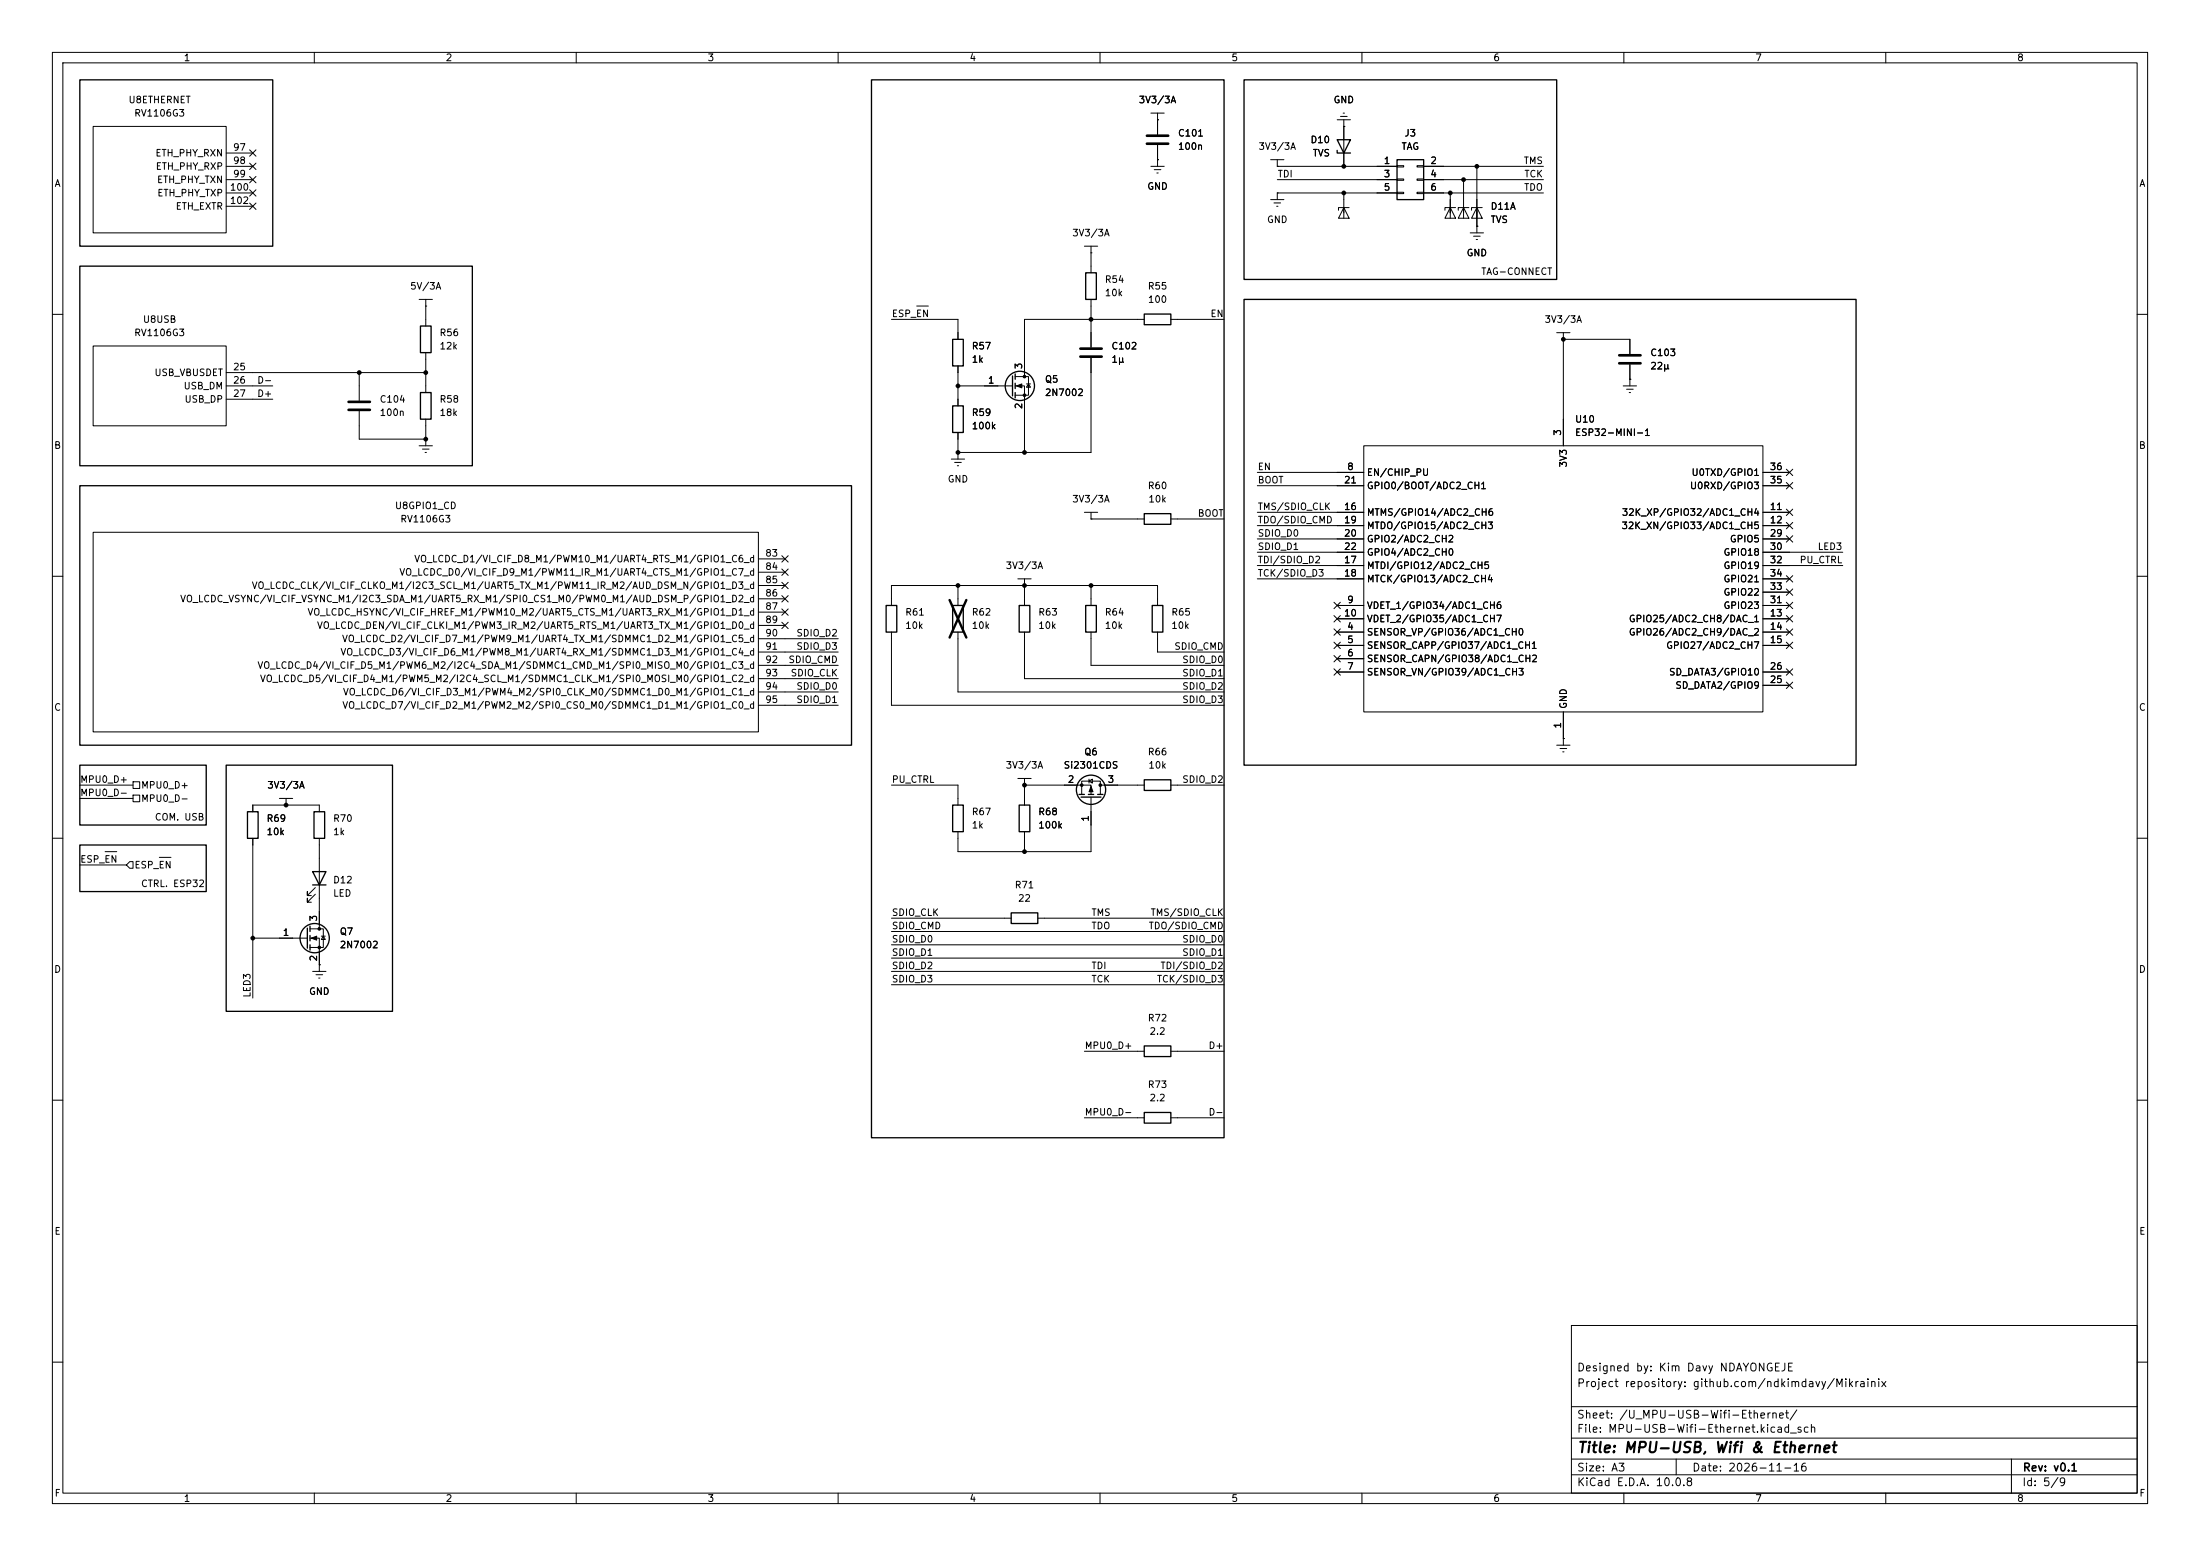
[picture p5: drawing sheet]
<svg xmlns="http://www.w3.org/2000/svg" width="420mm" height="297mm" viewBox="0 0 420 297" stroke-linecap="round" stroke-linejoin="round" font-family="sans-serif">
<g fill="none" stroke="#000" stroke-width=".19">
<path d="M10 10h400v277h-400zM12 12h396v273h-396zM60 10v2M110 10v2M160 10v2M210 10v2M260 10v2M310 10v2M360 10v2M17.8 24.1h25.4v20.4h-25.4zM43.2 29.2h5.1M43.2 31.8h5.1"/>
<path d="M43.2 34.3h5.1M43.2 36.8h5.1M43.2 39.4h5.1M47.7 38.8l1.2 1.2M47.7 36.2l1.2 1.2M47.7 31.1l1.2 1.3M47.7 33.7l1.2 1.2M47.7 28.6l1.2 1.2M48.9 38.8l-1.2 1.2M48.9 36.2l-1.2 1.2M48.9 31.1l-1.2 1.3M48.9 33.7l-1.2 1.2"/>
<path d="M48.9 28.6l-1.2 1.2M219.7 31.8h2.5M219.7 21.6h2.5M220.3 32.4h1.3M220.9 33h.2M221 30.5h.1M221 22.9h.1M221 21.6v4.1M221 27.7v4.1M242.6 38.1h2.5M242.6 30.5h2.5M243.2 38.7h1.3"/>
<path d="M243.7 39.4h.3M243.8 36.8h.1M243.8 31.8h.1M243.8 31.8h22.9M243.8 34.3h22.9M243.8 36.8h22.9M243.8 30.5v1.3M243.8 36.8v1.3M255.3 22.9h2.5M255.9 22.2h1.3M256.4 21.6h.3M256.5 39.6l1.1 2.1h-2.1z"/>
<path d="M256.5 24.1h.1M256.5 22.9v8.9M256.5 36.8v4.9M257.6 39.6h-2.1v.5M266.7 31.6h1.3v.3h-1.3zM266.7 34.2h1.3v.2h-1.3zM266.7 36.7h1.3v.3h-1.3zM270.5 31.6h1.3v.3h-1.3zM270.5 34.2h1.3v.2h-1.3zM270.5 36.7h1.3v.3h-1.3zM271.8 31.8h22.8M271.8 34.3h22.8"/>
<path d="M271.8 36.8h22.8M276.9 39.6l1 2.1h-2.1zM276.9 36.8v4.9M277.9 39.6h-2.1v.5M279.4 39.6l1 2.1h-2zM279.4 34.3v7.4M280.4 39.6h-2v.5M281.9 39.6l1.1 2.1h-2.1zM281.9 31.8v12.7M283 39.6h-2.1v.5M80 57.2h2.5M81.3 58.4h.1"/>
<path d="M81.3 57.2v5M175 58.4h2.2M207 47h2.5M208.3 48.3h.1M208.3 47v5.1M208.3 57.2v9.1M280.7 44.5h2.5M281.3 45.1h1.3M281.8 45.7h.3M281.9 43.2h.1M10 60h2M17.8 66h25.4v15.3h-25.4z"/>
<path d="M43.2 73.7h8.9M43.2 71.1h38.1M43.2 76.2h8.9M68.6 71.1v5.4M68.6 78.5v5.3h12.7M81.3 67.3v7.6M170.2 61h12.7v3.8M182.9 73.7h10.4M182.9 69.9v7.6M193.8 71.9h2.5v3.5h-2.5M193.8 73.7h1.8v12.7M196 73.3h.7"/>
<path d="M196.3 73.3l.4 .6h-.7zM208.3 68.3v18.1h-25.4M218.4 61h-22.8v10.9M223.5 61h10.2M297.2 63.5h2.5M298.4 64.8h.1M298.4 63.5v21.6M298.4 64.8h12.7v2.8M309.9 73.7h2.5M310.5 74.3h1.3M311 74.9h.3M311.1 72.4h.1"/>
<path d="M311.1 69.6v4.1M408 60h2M80 85.1h2.5M80.6 85.7h1.3M81.2 86.4h.2M81.3 83.8h.1M81.3 80v5.1M181.6 87.6h2.5M182.2 88.3h1.3M182.8 88.9h.2M182.9 86.4h.1M182.9 82.6v5"/>
<path d="M207 97.8h2.5M208.3 99.1h.1M208.3 97.8v1.3M208.3 99.1h10.1M223.5 99.1h10.2M240 97.8h20.3M240 90.2h20.3M240 92.7h20.3M260.3 85.1h76.2v50.8h-76.2zM336.5 97.8h5.1M336.5 90.2h5.1M336.5 92.7h5.1"/>
<path d="M341 92.1l1.2 1.2M341 99.7l1.2 1.2M341 97.2l1.2 1.2M341 89.6l1.2 1.2M342.2 92.1l-1.2 1.2M342.2 99.7l-1.2 1.2M342.2 97.2l-1.2 1.2M342.2 89.6l-1.2 1.2M10 110h2M17.8 101.6h127v38.1h-127zM144.8 106.7h5.1M144.8 109.2h5.1"/>
<path d="M144.8 111.8h5.1M144.8 114.3h5.1M144.8 116.8h5.1M144.8 119.4h5.1M149.3 106.1l1.2 1.2M149.3 116.2l1.2 1.2M149.3 108.6l1.2 1.2M149.3 113.7l1.2 1.2M149.3 111.2l1.2 1.2M149.3 118.8l1.2 1.2M150.5 106.1l-1.2 1.2M150.5 116.2l-1.2 1.2"/>
<path d="M150.5 108.6l-1.2 1.2M150.5 113.7l-1.2 1.2M150.5 111.2l-1.2 1.2M150.5 118.8l-1.2 1.2M170.2 115.6v-3.8h50.8v3.8M182.9 111.8v3.8M194.3 110.5h2.5M195.6 111.8h.1M195.6 110.5v5.1M208.3 111.8v3.8M240 105.4h20.3M240 100.3h20.3"/>
<path d="M240 108h20.3M240 110.5h20.3M240 102.9h20.3M254.7 117.5l1.2 1.2M254.7 115l1.2 1.2M255.3 115.6h5M255.3 118.1h5M255.9 117.5l-1.2 1.2M255.9 115l-1.2 1.2M336.5 105.4h15.3M336.5 115.6h5.1M336.5 118.1h5.1"/>
<path d="M336.5 100.3h5.1M336.5 108h15.3M336.5 110.5h5.1M336.5 102.9h5.1M336.5 113h5.1M341 102.3l1.2 1.2M341 115l1.2 1.2M341 109.9l1.2 1.2M341 117.5l1.2 1.2M341 112.4l1.2 1.2M342.2 102.3l-1.2 1.2M342.2 115l-1.2 1.2"/>
<path d="M342.2 109.9l-1.2 1.2M342.2 117.5l-1.2 1.2M342.2 112.4l-1.2 1.2M408 110h2M144.8 121.9h15.2M144.8 124.5h15.2M144.8 127h15.2M144.8 129.5h15.2M144.8 132.1h15.2M144.8 134.6h15.2M170.2 120.7v13.9h63.5M182.9 120.7v11.4h50.8"/>
<path d="M195.6 120.7v8.8h38.1M208.3 120.7v6.3h25.4M221 120.7v3.8h12.7M254.7 120l1.2 1.3M254.7 125.1l1.2 1.2M254.7 127.7l1.2 1.2M254.7 122.6l1.2 1.2M255.3 120.7h5M255.3 123.2h5M255.3 125.7h5M255.3 128.3h5M255.9 120l-1.2 1.3"/>
<path d="M255.9 125.1l-1.2 1.2M255.9 127.7l-1.2 1.2M255.9 122.6l-1.2 1.2M298.4 135.9v6.3M336.5 120.7h5.1M336.5 123.2h5.1M336.5 128.3h5.1M336.5 130.8h5.1M341 127.7l1.2 1.2M341 120l1.2 1.3M341 122.6l1.2 1.2M341 130.2l1.2 1.2"/>
<path d="M342.2 127.7l-1.2 1.2M342.2 120l-1.2 1.3M342.2 122.6l-1.2 1.2M342.2 130.2l-1.2 1.2M10 160h2M15.2 152.4h10.2M15.2 149.9h10.2M25.4 151.8h1.3v1.2h-1.3zM25.4 149.2h1.3v1.3h-1.3zM48.3 154.9v-1.2h12.7v1.2M53.3 152.4h2.6M54.6 153.7h.1"/>
<path d="M54.6 152.4v1.3M170.2 149.9h12.7v3.8M194.3 148.6h2.5M195.6 149.9h.1M195.6 149.9h12.7v1.7M195.6 148.6v5.1M195.6 158.8v3.8M206.5 151.6v-2.5h3.6v2.5M207.9 149.1l.6-.4v.8zM207.9 148.7v.8M208.3 152.1v10.5h-25.4v-3.8M210.1 149.9h8.3"/>
<path d="M223.5 149.9h10.2M297.2 142.2h2.5M297.8 142.9h1.3M298.3 143.5h.3M298.4 141h.1M408 160h2M15.2 165.1h8.9M20.1 162.6h2.2M24.8 164.5h.6v1.2h-.6l-.7-.6zM30.4 163.7h2.2M48.3 179.1h10.4M48.3 160v30.5"/>
<path d="M59.2 177.3h2.5v3.5h-2.5M59.2 179.1h1.8v6.3M60.2 170.7l-1.5 1.5v-.7v.7h.7M60.2 169.4l-1.5 1.5v-.7v.7h.7M61 160v17.3M61.3 178.7h.8M61.7 178.7l.4 .6h-.8zM170.2 175.3h22.8M170.2 177.8h63.5M198.1 175.3h35.6M59.7 185.4h2.5M60.3 186.1h1.3"/>
<path d="M60.8 186.7h.3M61 184.2h.1M170.2 185.4h63.5M170.2 188h63.5M170.2 180.3h63.5M170.2 182.9h63.5M10 210h2M207 213.4h11.4M207 200.7h11.4M223.5 213.4h10.2M223.5 200.7h10.2M408 210h2"/>
<path d="M300 253h108v32h-108zM10 260h2M300 278.5h108M300 274.5h108M300 268.5h108M320 278.5v3M384 278.5v6.5M408 260h2M60 285v2M110 285v2M160 285v2M210 285v2"/>
<path d="M260 285v2M300 281.5h108M310 285v2M360 285v2"/>
</g>
<g fill="none" stroke="#000" stroke-width=".25">
<path d="M15.2 15.2h36.9v31.8h-36.9zM166.4 15.2h67.3v202h-67.3zM237.5 15.2h59.7v38.1h-59.7zM255.3 28.7v.5h2.5M255.3 26.7h2.5l-1.3 2.5zM266.7 30.5h5.1v7.6h-5.1zM15.2 50.8h75v38.1h-75zM207.3 52.1h2v5.1h-2zM218.4 59.9h5.1v2.1h-5.1zM237.5 57.2h116.8v88.9h-116.8zM80.3 62.2h2v5.1h-2zM80.3 74.9h2v5.1h-2z"/>
<path d="M181.9 64.8h2v5.1h-2zM181.9 77.5h2v5.1h-2zM193.3 71.8v3.8M193.8 71.4v1M193.8 73.2v1M193.8 74.9v1M15.2 92.7h147.4v49.5h-147.4zM218.4 98h5.1v2.1h-5.1zM169.2 115.6h2v5.1h-2zM181.9 115.6h2v5.1h-2zM194.6 115.6h2v5.1h-2zM207.3 115.6h2v5.1h-2z"/>
<path d="M220 115.6h2v5.1h-2zM15.2 146.1h24.2v11.4h-24.2zM43.2 146.1h31.7v46.9h-31.7zM47.2 154.9h2.1v5.1h-2.1zM59.9 154.9h2.1v5.1h-2.1zM181.9 153.7h2v5.1h-2zM194.6 153.7h2v5.1h-2zM206 151.6h1M206.4 152.1h3.8M207.8 151.6h1M209.5 151.6h1.1M218.4 148.8h5.1v2.1h-5.1z"/>
<path d="M15.2 161.3h24.2v8.9h-24.2zM58.7 177.2v3.8M59.2 176.8v1M59.2 178.6v1M59.7 166.4h2.5l-1.2 2.5zM59.7 168.9h2.5M193 174.2h5.1v2.1h-5.1zM59.2 180.3v1.1M218.4 199.6h5.1v2.1h-5.1zM218.4 212.3h5.1v2.1h-5.1z"/>
<circle cx="194.7" cy="73.7" r="2.79"/>
<circle cx="208.3" cy="150.7" r="2.79"/>
<circle cx="60.1" cy="179.1" r="2.79"/>
</g>
<path d="M218.9 27.4h4.1M218.9 25.9h4.1M66.5 78.2h4.1M66.5 76.7h4.1M206.2 66.5h4.1M206.2 68.1h4.1M309.1 67.8h4.1M309.1 69.3h4.1" fill="none" stroke="#000" stroke-width=".51"/>
<path d="M181.3 114.5l3.2 7.2M184.5 114.5l-3.2 7.2" fill="none" stroke="#000" stroke-width=".46"/>
<g fill="#000" stroke="#000" stroke-width=".19">
<path d="M194.1 73.7l1-.4v.7zM208.3 150.1l.4 1h-.8zM59.4 179.1l1.1-.4v.8z"/>
<circle cx="195.6" cy="71.9" r=".25"/>
<circle cx="195.6" cy="75.4" r=".25"/>
<circle cx="206.5" cy="149.9" r=".25"/>
<circle cx="210.1" cy="149.9" r=".25"/>
<circle cx="61" cy="177.3" r=".25"/>
<circle cx="61" cy="180.8" r=".25"/>
</g>
<g fill="#000">
<circle cx="256.5" cy="31.8" r=".46"/>
<circle cx="256.5" cy="36.8" r=".46"/>
<circle cx="276.9" cy="36.8" r=".46"/>
<circle cx="279.4" cy="34.3" r=".46"/>
<circle cx="281.9" cy="31.8" r=".46"/>
<circle cx="68.6" cy="71.1" r=".46"/>
<circle cx="81.3" cy="71.1" r=".46"/>
<circle cx="182.9" cy="73.7" r=".46"/>
<circle cx="208.3" cy="61" r=".46"/>
<circle cx="298.4" cy="64.8" r=".46"/>
<circle cx="81.3" cy="83.8" r=".46"/>
<circle cx="182.9" cy="86.4" r=".46"/>
<circle cx="195.6" cy="86.4" r=".46"/>
<circle cx="182.9" cy="111.8" r=".46"/>
<circle cx="195.6" cy="111.8" r=".46"/>
<circle cx="208.3" cy="111.8" r=".46"/>
<circle cx="54.6" cy="153.7" r=".46"/>
<circle cx="195.6" cy="149.9" r=".46"/>
<circle cx="48.3" cy="179.1" r=".46"/>
<circle cx="195.6" cy="162.6" r=".46"/>
</g>
<text font-size="2" x="301" y="277.8">Title: MPU-USB, Wifi &amp; Ethernet</text>
<g font-size="1.5">
<text x="300.9" y="262.1">Designed by: Kim Davy NDAYONGEJE</text>
<text x="300.9" y="265.1">Project repository: github.com/ndkimdavy/Mikrainix</text>
<text x="300.9" y="273.8">File: MPU-USB-Wifi-Ethernet.kicad_sch</text>
<text x="300.9" y="271.1">Sheet: /U_MPU-USB-Wifi-Ethernet/</text>
<text x="300.9" y="281.2">Size: A3</text>
<text x="322.9" y="281.2">Date: 2026-11-16</text>
<text x="386" y="281.2">Rev: v0.1</text>
<text x="300.9" y="284">KiCad E.D.A. 10.0.8</text>
<text x="385.9" y="284">Id: 5/9</text>
</g>
<g font-size="1.3">
<text x="35" y="12">1</text>
<text x="85" y="12">2</text>
<text x="135" y="12">3</text>
<text x="185" y="12">4</text>
<text x="235" y="12">5</text>
<text x="285" y="12">6</text>
<text x="335" y="12">7</text>
<text x="385" y="12">8</text>
<text x="24.4" y="20">U8ETHERNET</text>
<text x="25.5" y="22.6">RV1106G3</text>
<text x="217.3" y="20">3V3/3A</text>
<text x="254.5" y="20">GND</text>
<text x="44.4" y="29.1">97</text>
<text x="224.8" y="26.4">C101</text>
<text x="224.8" y="28.9">100n</text>
<text x="240.1" y="28.9">3V3/3A</text>
<text x="250.1" y="27.6">D10</text>
<text x="267.4" y="28.9">TAG</text>
<text x="268" y="26.4">J3</text>
<text x="10.3" y="36">A</text>
<text x="29.6" y="30.2">ETH_PHY_RXN</text>
<text x="29.6" y="32.7">ETH_PHY_RXP</text>
<text x="29.9" y="35.3">ETH_PHY_TXN</text>
<text x="44.4" y="31.6">98</text>
<text x="44.4" y="34.2">99</text>
<text x="243.8" y="34.2">TDI</text>
<text x="250.5" y="30.2">TVS</text>
<text x="264.1" y="31.6">1</text>
<text x="264.1" y="34.2">3</text>
<text x="273" y="31.6">2</text>
<text x="273" y="34.2">4</text>
<text x="290.8" y="31.6">TMS</text>
<text x="290.9" y="34.2">TCK</text>
<text x="408.3" y="36">A</text>
<text x="29.9" y="37.8">ETH_PHY_TXP</text>
<text x="33.4" y="40.3">ETH_EXTR</text>
<text x="43.8" y="36.7">100</text>
<text x="43.8" y="39.2">102</text>
<text x="218.9" y="36.5">GND</text>
<text x="264.1" y="36.7">5</text>
<text x="273" y="36.7">6</text>
<text x="284.5" y="40.3">D11A</text>
<text x="290.8" y="36.7">TDO</text>
<text x="204.6" y="45.4">3V3/3A</text>
<text x="241.8" y="42.9">GND</text>
<text x="284.5" y="42.9">TVS</text>
<text x="279.9" y="49.2">GND</text>
<text x="282.7" y="52.8">TAG-CONNECT</text>
<text x="78.2" y="55.6">5V/3A</text>
<text x="210.8" y="54.3">R54</text>
<text x="210.8" y="56.8">10k</text>
<text x="219" y="55.6">R55</text>
<text x="219" y="58.1">100</text>
<text x="25.5" y="64.5">RV1106G3</text>
<text x="27.2" y="61.9">U8USB</text>
<text x="83.8" y="64.5">R56</text>
<text x="170.2" y="60.8">ESP_EN</text>
<text x="231" y="60.8">EN</text>
<text x="294.8" y="61.9">3V3/3A</text>
<text x="44.4" y="71">25</text>
<text x="83.8" y="67">12k</text>
<text x="185.4" y="67">R57</text>
<text x="185.4" y="69.5">1k</text>
<text x="195.4" y="70.6" transform="rotate(-90 195.4 70.6)">3</text>
<text x="212.1" y="67">C102</text>
<text x="212.1" y="69.5">1µ</text>
<text x="314.9" y="68.3">C103</text>
<text x="314.9" y="70.8">22µ</text>
<text x="29.4" y="72.1">USB_VBUSDET</text>
<text x="34.9" y="74.6">USB_DM</text>
<text x="35.1" y="77.2">USB_DP</text>
<text x="44.4" y="73.5">26</text>
<text x="44.4" y="76.1">27</text>
<text x="49" y="76.1">D+</text>
<text x="49" y="73.5">D-</text>
<text x="72.4" y="77.2">C104</text>
<text x="83.8" y="77.2">R58</text>
<text x="188.5" y="73.5">1</text>
<text x="199.4" y="73.4">Q5</text>
<text x="199.4" y="75.9">2N7002</text>
<text x="72.4" y="79.7">100n</text>
<text x="83.8" y="79.7">18k</text>
<text x="185.4" y="79.7">R59</text>
<text x="185.4" y="82.2">100k</text>
<text x="195.4" y="78.2" transform="rotate(-90 195.4 78.2)">2</text>
<text x="298.3" y="83.3" transform="rotate(-90 298.3 83.3)">3</text>
<text x="300.6" y="81">U10</text>
<text x="300.6" y="83.5">ESP32-MINI-1</text>
<text x="10.2" y="86">B</text>
<text x="299.4" y="89.3" transform="rotate(-90 299.4 89.3)">3V3</text>
<text x="408.2" y="86">B</text>
<text x="180.8" y="92.4">GND</text>
<text x="219" y="93.7">R60</text>
<text x="240" y="90">EN</text>
<text x="240" y="92.6">BOOT</text>
<text x="256.5" y="92.6">21</text>
<text x="257.1" y="90">8</text>
<text x="260.8" y="91.1">EN/CHIP_PU</text>
<text x="260.8" y="93.7">GPIO0/BOOT/ADC2_CH1</text>
<text x="322.5" y="93.7">U0RXD/GPIO3</text>
<text x="322.8" y="91.1">U0TXD/GPIO1</text>
<text x="337.8" y="92.6">35</text>
<text x="337.8" y="90">36</text>
<text x="75.3" y="97.5">U8GPIO1_CD</text>
<text x="76.3" y="100">RV1106G3</text>
<text x="204.6" y="96.2">3V3/3A</text>
<text x="219.1" y="96.2">10k</text>
<text x="228.6" y="98.9">BOOT</text>
<text x="240" y="97.7">TMS/SDIO_CLK</text>
<text x="240" y="100.2">TDO/SDIO_CMD</text>
<text x="256.5" y="97.7">16</text>
<text x="256.5" y="100.2">19</text>
<text x="260.8" y="98.8">MTMS/GPIO14/ADC2_CH6</text>
<text x="260.8" y="101.3">MTDO/GPIO15/ADC2_CH3</text>
<text x="309.4" y="101.3">32K_XN/GPIO33/ADC1_CH5</text>
<text x="309.5" y="98.8">32K_XP/GPIO32/ADC1_CH4</text>
<text x="337.8" y="97.7">11</text>
<text x="337.8" y="100.2">12</text>
<text x="79" y="107.6">VO_LCDC_D1/VI_CIF_D8_M1/PWM10_M1/UART4_RTS_M1/GPIO1_C6_d</text>
<text x="146" y="106.5">83</text>
<text x="240" y="102.7">SDIO_D0</text>
<text x="240" y="105.3">SDIO_D1</text>
<text x="240" y="107.8">TDI/SDIO_D2</text>
<text x="256.5" y="107.8">17</text>
<text x="256.5" y="102.7">20</text>
<text x="256.5" y="105.3">22</text>
<text x="260.8" y="103.8">GPIO2/ADC2_CH2</text>
<text x="260.8" y="106.4">GPIO4/ADC2_CH0</text>
<text x="328.9" y="106.4">GPIO18</text>
<text x="330.1" y="103.8">GPIO5</text>
<text x="337.8" y="105.3">30</text>
<text x="337.8" y="102.7">29</text>
<text x="337.8" y="107.8">32</text>
<text x="343.5" y="107.8">PU_CTRL</text>
<text x="346.9" y="105.3">LED3</text>
<text x="47.9" y="112.7">VO_LCDC_CLK/VI_CIF_CLKO_M1/I2C3_SCL_M1/UART5_TX_M1/PWM11_IR_M2/AUD_DSM_N/GPIO1_D3_d</text>
<text x="76.1" y="110.2">VO_LCDC_D0/VI_CIF_D9_M1/PWM11_IR_M1/UART4_CTS_M1/GPIO1_C7_d</text>
<text x="146" y="109.1">84</text>
<text x="146" y="111.6">85</text>
<text x="191.9" y="108.9">3V3/3A</text>
<text x="240" y="110.4">TCK/SDIO_D3</text>
<text x="256.5" y="110.4">18</text>
<text x="260.8" y="108.9">MTDI/GPIO12/ADC2_CH5</text>
<text x="260.8" y="111.5">MTCK/GPIO13/ADC2_CH4</text>
<text x="328.9" y="108.9">GPIO19</text>
<text x="328.9" y="114">GPIO22</text>
<text x="328.9" y="111.5">GPIO21</text>
<text x="337.8" y="112.9">33</text>
<text x="337.8" y="110.4">34</text>
<text x="34.3" y="115.3">VO_LCDC_VSYNC/VI_CIF_VSYNC_M1/I2C3_SDA_M1/UART5_RX_M1/SPI0_CS1_M0/PWM0_M1/AUD_DSM_P/GPIO1_D2_d</text>
<text x="58.6" y="117.8">VO_LCDC_HSYNC/VI_CIF_HREF_M1/PWM10_M2/UART5_CTS_M1/UART3_RX_M1/GPIO1_D1_d</text>
<text x="146" y="114.2">86</text>
<text x="146" y="116.7">87</text>
<text x="146" y="119.2">89</text>
<text x="172.7" y="117.8">R61</text>
<text x="185.4" y="117.8">R62</text>
<text x="198.1" y="117.8">R63</text>
<text x="210.8" y="117.8">R64</text>
<text x="223.5" y="117.8">R65</text>
<text x="256.5" y="118">10</text>
<text x="257.1" y="115.4">9</text>
<text x="260.8" y="116.5">VDET_1/GPIO34/ADC1_CH6</text>
<text x="260.8" y="119.1">VDET_2/GPIO35/ADC1_CH7</text>
<text x="310.8" y="119.1">GPIO25/ADC2_CH8/DAC_1</text>
<text x="328.9" y="116.5">GPIO23</text>
<text x="337.8" y="115.4">31</text>
<text x="337.8" y="118">13</text>
<text x="60.4" y="120.3">VO_LCDC_DEN/VI_CIF_CLKI_M1/PWM3_IR_M2/UART5_RTS_M1/UART3_TX_M1/GPIO1_D0_d</text>
<text x="64.9" y="125.4">VO_LCDC_D3/VI_CIF_D6_M1/PWM8_M1/UART4_RX_M1/SDMMC1_D3_M1/GPIO1_C4_d</text>
<text x="65.2" y="122.9">VO_LCDC_D2/VI_CIF_D7_M1/PWM9_M1/UART4_TX_M1/SDMMC1_D2_M1/GPIO1_C5_d</text>
<text x="146" y="121.8">90</text>
<text x="146" y="124.3">91</text>
<text x="151.9" y="121.8">SDIO_D2</text>
<text x="151.9" y="124.3">SDIO_D3</text>
<text x="172.7" y="120.3">10k</text>
<text x="185.4" y="120.3">10k</text>
<text x="198.1" y="120.3">10k</text>
<text x="210.8" y="120.3">10k</text>
<text x="223.5" y="120.3">10k</text>
<text x="224.1" y="124.3">SDIO_CMD</text>
<text x="257.1" y="120.5">4</text>
<text x="257.1" y="123.1">5</text>
<text x="257.1" y="125.6">6</text>
<text x="260.8" y="121.6">SENSOR_VP/GPIO36/ADC1_CH0</text>
<text x="260.8" y="124.2">SENSOR_CAPP/GPIO37/ADC1_CH1</text>
<text x="310.8" y="121.6">GPIO26/ADC2_CH9/DAC_2</text>
<text x="318" y="124.2">GPIO27/ADC2_CH7</text>
<text x="337.8" y="120.5">14</text>
<text x="337.8" y="123.1">15</text>
<text x="49" y="128">VO_LCDC_D4/VI_CIF_D5_M1/PWM6_M2/I2C4_SDA_M1/SDMMC1_CMD_M1/SPI0_MISO_M0/GPIO1_C3_d</text>
<text x="49.5" y="130.5">VO_LCDC_D5/VI_CIF_D4_M1/PWM5_M2/I2C4_SCL_M1/SDMMC1_CLK_M1/SPI0_MOSI_M0/GPIO1_C2_d</text>
<text x="146" y="126.9">92</text>
<text x="146" y="129.4">93</text>
<text x="146" y="131.9">94</text>
<text x="150.4" y="126.9">SDIO_CMD</text>
<text x="150.8" y="129.4">SDIO_CLK</text>
<text x="151.9" y="132">SDIO_D0</text>
<text x="225.6" y="126.9">SDIO_D0</text>
<text x="225.6" y="129.4">SDIO_D1</text>
<text x="225.6" y="132">SDIO_D2</text>
<text x="257.1" y="128.1">7</text>
<text x="260.8" y="126.7">SENSOR_CAPN/GPIO38/ADC1_CH2</text>
<text x="260.8" y="129.2">SENSOR_VN/GPIO39/ADC1_CH3</text>
<text x="318.5" y="129.2">SD_DATA3/GPIO10</text>
<text x="319.7" y="131.8">SD_DATA2/GPIO9</text>
<text x="337.8" y="130.7">25</text>
<text x="337.8" y="128.1">26</text>
<text x="10.2" y="136">C</text>
<text x="65.2" y="135.6">VO_LCDC_D7/VI_CIF_D2_M1/PWM2_M2/SPI0_CS0_M0/SDMMC1_D1_M1/GPIO1_C0_d</text>
<text x="65.4" y="133">VO_LCDC_D6/VI_CIF_D3_M1/PWM4_M2/SPI0_CLK_M0/SDMMC1_D0_M1/GPIO1_C1_d</text>
<text x="146" y="134.5">95</text>
<text x="151.9" y="134.5">SDIO_D1</text>
<text x="225.6" y="134.5">SDIO_D3</text>
<text x="299.4" y="135.4" transform="rotate(-90 299.4 135.4)">GND</text>
<text x="408.2" y="136">C</text>
<text x="298.3" y="139.2" transform="rotate(-90 298.3 139.2)">1</text>
<text x="15.2" y="149.7">MPU0_D+</text>
<text x="170.2" y="149.7">PU_CTRL</text>
<text x="191.9" y="147">3V3/3A</text>
<text x="203" y="147">Si2301CDS</text>
<text x="203.7" y="149.7">2</text>
<text x="206.9" y="144.5">Q6</text>
<text x="211.4" y="149.7">3</text>
<text x="219" y="144.5">R66</text>
<text x="219.1" y="147">10k</text>
<text x="225.6" y="149.7">SDIO_D2</text>
<text x="15.2" y="152.3">MPU0_D-</text>
<text x="26.8" y="153.4">MPU0_D-</text>
<text x="26.8" y="150.8">MPU0_D+</text>
<text x="50.9" y="150.8">3V3/3A</text>
<text x="185.4" y="155.9">R67</text>
<text x="198.1" y="155.9">R68</text>
<text x="29.4" y="156.9">COM. USB</text>
<text x="50.8" y="157.2">R69</text>
<text x="50.8" y="159.7">10k</text>
<text x="63.5" y="157.2">R70</text>
<text x="63.5" y="159.7">1k</text>
<text x="185.4" y="158.4">1k</text>
<text x="198.1" y="158.4">100k</text>
<text x="208.1" y="156.9" transform="rotate(-90 208.1 156.9)">1</text>
<text x="15.2" y="165">ESP_EN</text>
<text x="25.6" y="166.1">ESP_EN</text>
<text x="26.8" y="169.6">CTRL. ESP32</text>
<text x="63.5" y="168.9">D12</text>
<text x="63.5" y="171.5">LED</text>
<text x="193.6" y="169.9">R71</text>
<text x="194.2" y="172.4">22</text>
<text x="53.9" y="178.9">1</text>
<text x="60.8" y="176" transform="rotate(-90 60.8 176)">3</text>
<text x="64.8" y="178.8">Q7</text>
<text x="170.2" y="177.7">SDIO_CMD</text>
<text x="170.2" y="175.1">SDIO_CLK</text>
<text x="208.3" y="177.7">TDO</text>
<text x="208.3" y="175.1">TMS</text>
<text x="219.2" y="177.7">TDO/SDIO_CMD</text>
<text x="219.5" y="175.1">TMS/SDIO_CLK</text>
<text x="10.2" y="186">D</text>
<text x="60.8" y="183.6" transform="rotate(-90 60.8 183.6)">2</text>
<text x="64.8" y="181.3">2N7002</text>
<text x="170.2" y="180.2">SDIO_D0</text>
<text x="170.2" y="185.3">SDIO_D2</text>
<text x="170.2" y="182.8">SDIO_D1</text>
<text x="208.3" y="185.3">TDI</text>
<text x="221.4" y="185.3">TDI/SDIO_D2</text>
<text x="225.6" y="180.2">SDIO_D0</text>
<text x="225.6" y="182.8">SDIO_D1</text>
<text x="408.2" y="186">D</text>
<text x="48.1" y="190.5" transform="rotate(-90 48.1 190.5)">LED3</text>
<text x="58.9" y="190.2">GND</text>
<text x="170.2" y="187.8">SDIO_D3</text>
<text x="208.3" y="187.8">TCK</text>
<text x="220.8" y="187.8">TCK/SDIO_D3</text>
<text x="219" y="195.3">R72</text>
<text x="219.3" y="197.8">2.2</text>
<text x="207" y="200.5">MPU0_D+</text>
<text x="230.6" y="200.5">D+</text>
<text x="219" y="208">R73</text>
<text x="207" y="213.2">MPU0_D-</text>
<text x="219.3" y="210.5">2.2</text>
<text x="230.6" y="213.2">D-</text>
<text x="10.3" y="236">E</text>
<text x="408.3" y="236">E</text>
<text x="10.3" y="286">F</text>
<text x="35" y="287">1</text>
<text x="85" y="287">2</text>
<text x="135" y="287">3</text>
<text x="185" y="287">4</text>
<text x="235" y="287">5</text>
<text x="285" y="287">6</text>
<text x="335" y="287">7</text>
<text x="385" y="287">8</text>
<text x="408.3" y="286">F</text>
</g>
</svg>
